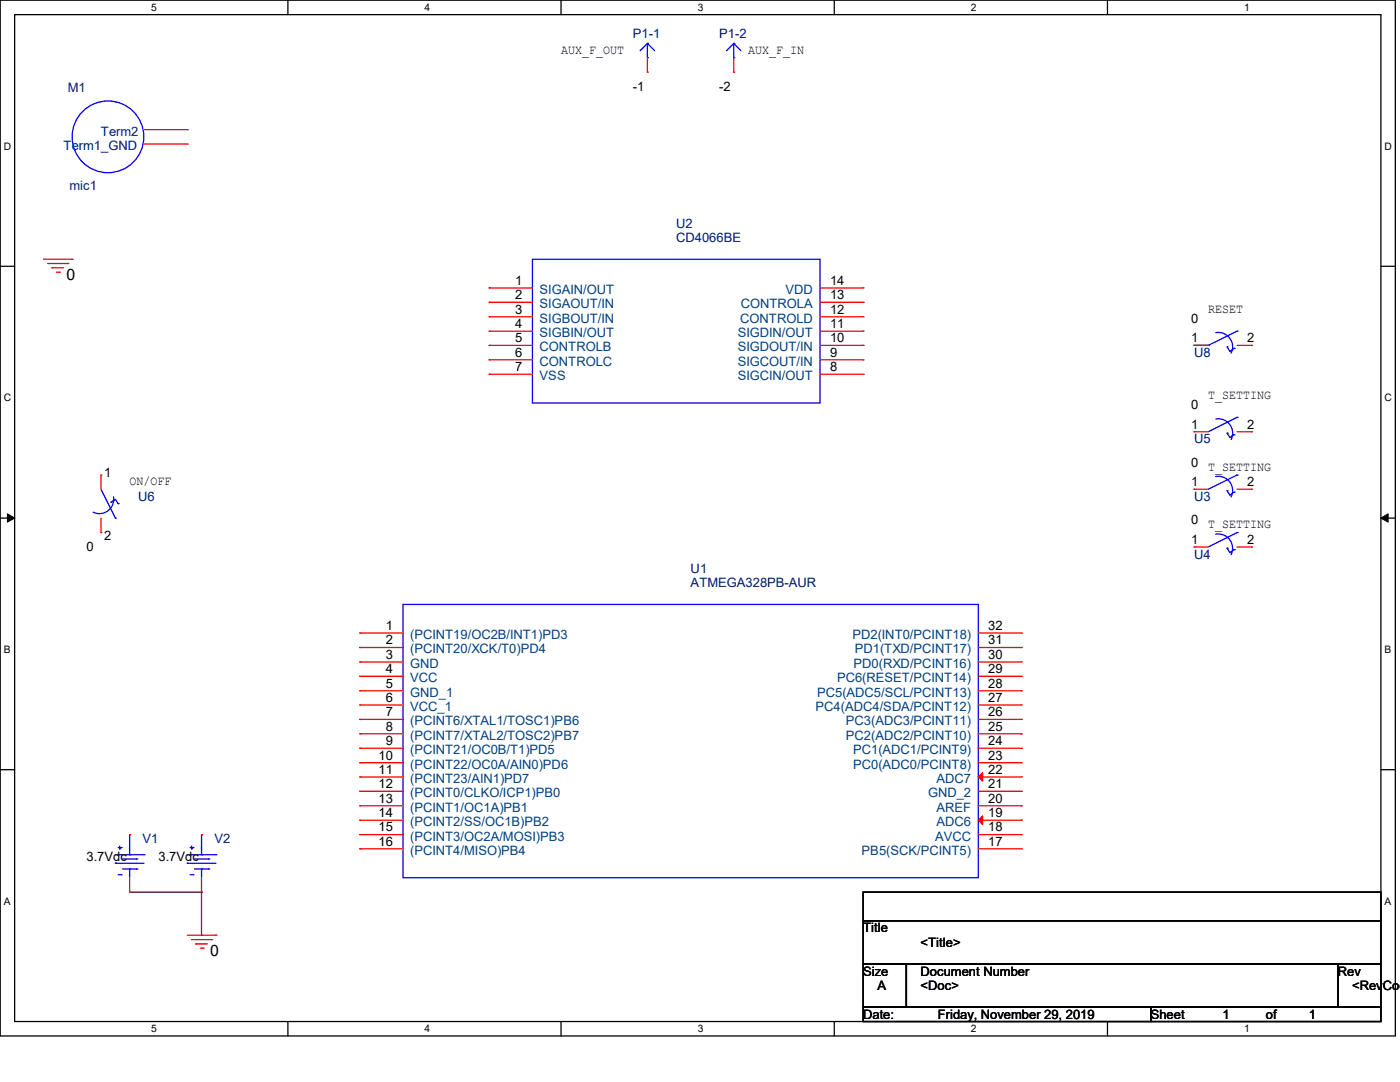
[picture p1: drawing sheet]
<svg xmlns="http://www.w3.org/2000/svg" width="279mm" height="216mm" viewBox="0 0 279 216" stroke-linecap="round" stroke-linejoin="round" font-family="sans-serif">
<path d="M0 0h278.5v206.7h-278.5zM2.9 2.9h272.7v200.9h-272.7z" fill="none" stroke="#000" stroke-width=".25"/>
<g fill="#fff">
<path d="M30.2 .3h1.1v2.3h-1.1z"/>
<path d="M30.2 204.1h1.1v2.3h-1.1z"/>
</g>
<path d="M57.4 0v2.9M57.4 203.8v2.9" fill="none" stroke="#000" stroke-width=".25"/>
<g fill="#fff">
<path d="M84.7 .3h1.1v2.3h-1.1z"/>
<path d="M84.7 204.1h1.1v2.3h-1.1z"/>
</g>
<path d="M112 0v2.9M112 203.8v2.9" fill="none" stroke="#000" stroke-width=".25"/>
<g fill="#fff">
<path d="M139.2 .3h1.1v2.3h-1.1z"/>
<path d="M139.2 204.1h1.1v2.3h-1.1z"/>
</g>
<path d="M166.5 0v2.9M166.5 203.8v2.9" fill="none" stroke="#000" stroke-width=".25"/>
<g fill="#fff">
<path d="M193.8 .3h1.1v2.3h-1.1z"/>
<path d="M193.8 204.1h1.1v2.3h-1.1z"/>
</g>
<path d="M221 0v2.9M221 203.8v2.9" fill="none" stroke="#000" stroke-width=".25"/>
<g fill="#fff">
<path d="M248.3 .3h1.1v2.3h-1.1z"/>
<path d="M248.3 204.1h1.1v2.3h-1.1z"/>
<path d="M.8 28h1.4v2.3h-1.4z"/>
<path d="M276.3 28h1.4v2.3h-1.4z"/>
<path d="M.8 78.2h1.4v2.3h-1.4z"/>
<path d="M276.3 78.2h1.4v2.3h-1.4z"/>
</g>
<path d="M0 53.1h2.9M275.6 53.1h2.9" fill="none" stroke="#000" stroke-width=".25"/>
<g fill="#fff">
<path d="M.8 128.5h1.3v2.2h-1.3z"/>
<path d="M276.3 128.5h1.3v2.2h-1.3z"/>
</g>
<path d="M0 103.4h2.9M275.6 103.4h2.9" fill="none" stroke="#000" stroke-width=".25"/>
<path d="M1.5 102.5l1.4 .9-1.4 .8zM275.6 103.4l1.4-.9v1.7z" fill="#000" stroke="#000" stroke-width=".2"/>
<g fill="#fff">
<path d="M.8 178.7h1.3v2.2h-1.3z"/>
<path d="M276.3 178.7h1.3v2.2h-1.3z"/>
</g>
<path d="M238.3 68.9h2.8M241.1 68.9h.1M0 153.6h2.9M275.6 153.6h2.9M172.3 178h103.3v5.7h-103.3zM172.3 183.7h103.3v8.7h-103.3zM172.3 192.4h8.6v8.6h-8.6zM180.9 192.4h86.1v8.6h-86.1zM267 192.4h8.6v8.6h-8.6zM172.3 201h57.4v2.8h-57.4zM229.7 201h45.9v2.8h-45.9z" fill="none" stroke="#000" stroke-width=".25"/>
<g fill="none" stroke="#f00" stroke-width=".25">
<path d="M129.2 14.4h.1M129.2 11.5v2.9M146.4 14.4h.1M146.4 11.5v2.9M28.7 28.7h8.7M28.7 25.9h8.7M37.4 28.7h.1M37.4 25.9h.1M8.7 51.7h5.7M9.5 52.6h4M10.4 53.4h.1M10.4 53.4h2.3"/>
<path d="M11.3 54.3h.5M11.8 54.3h.1M13.5 52.6h.1M14.4 51.7h.1M97.6 57.4h.1M97.6 57.4h8.7M163.7 57.4h8.6M172.3 57.4h.1M97.6 60.3h.1M97.6 63.2h.1M97.6 66.1h.1M97.6 68.9h.1"/>
<path d="M97.6 71.8h.1M97.6 74.7h.1M97.6 68.9h8.7M97.6 60.3h8.7M97.6 63.2h8.7M97.6 66.1h8.7M97.6 71.8h8.7M97.6 74.7h8.7M163.7 68.9h8.6M163.7 60.3h8.6M163.7 63.2h8.6M163.7 66.1h8.6"/>
<path d="M163.7 71.8h8.6M163.7 74.7h8.6M172.3 74.7h.1M172.3 71.8h.1M172.3 68.9h.1M172.3 66.1h.1M172.3 63.2h.1M172.3 60.3h.1M238.3 68.9h.1M238.3 68.9h2.8M246.9 68.9h2.9M249.8 68.9h.1"/>
<path d="M20.2 94.8h.1M20.2 94.8v2.8M238.3 86.1h.1M238.3 97.6h.1M238.3 86.1h2.8M238.3 97.6h2.8M246.9 86.1h2.9M246.9 97.6h2.9M249.8 86.1h.1M249.8 97.6h.1M20.2 106.3h.1M20.2 103.4v2.9"/>
<path d="M238.3 109.1h.1M238.3 109.1h2.8M246.9 109.1h2.9M249.8 109.1h.1M71.8 126.3h.1M71.8 129.2h.1M71.8 132.1h.1M71.8 135h.1M71.8 137.8h.1M71.8 126.3h8.6M71.8 129.2h8.6M71.8 132.1h8.6"/>
<path d="M71.8 135h8.6M71.8 137.8h8.6M195.2 126.3h8.6M195.2 129.2h8.6M195.2 132.1h8.6M195.2 135h8.6M195.2 137.8h8.6M203.8 137.8h.1M203.8 135h.1M203.8 132.1h.1M203.8 129.2h.1M203.8 126.3h.1"/>
<path d="M71.8 140.7h.1M71.8 143.6h.1M71.8 146.4h.1M71.8 149.3h.1M71.8 152.2h.1M71.8 155h.1M71.8 157.9h.1M71.8 140.7h8.6M71.8 143.6h8.6M71.8 146.4h8.6M71.8 149.3h8.6M71.8 152.2h8.6"/>
<path d="M71.8 155h8.6M71.8 157.9h8.6M195.2 140.7h8.6M195.2 143.6h8.6M195.2 146.4h8.6M195.2 149.3h8.6M195.2 152.2h8.6M195.2 155h8.6M195.2 157.9h8.6M203.8 157.9h.1M203.8 155h.1M203.8 152.2h.1"/>
<path d="M203.8 149.3h.1M203.8 146.4h.1M203.8 143.6h.1M203.8 140.7h.1M25.9 166.5h.1M25.9 178h.1M25.9 175.1v2.9M40.2 166.5h.1M40.2 178h.1M40.2 175.1v2.9M71.8 160.8h.1M71.8 163.7h.1"/>
<path d="M71.8 166.5h.1M71.8 169.4h.1M71.8 160.8h8.6M71.8 163.7h8.6M71.8 166.5h8.6M71.8 169.4h8.6M195.2 160.8h8.6M195.2 163.7h8.6M195.2 166.5h8.6M195.2 169.4h8.6M203.8 169.4h.1M203.8 166.5h.1"/>
<path d="M203.8 163.7h.1M203.8 160.8h.1M37.4 186.6h5.7M38.2 187.5h4M39.1 188.3h.1M39.1 188.3h2.3M40 189.2h.5M40.5 189.2h.1M42.2 187.5h.1M43.1 186.6h.1"/>
</g>
<g fill="none" stroke="#00f" stroke-width=".25">
<path d="M129.2 8.7h.1M129.2 11.5h.1M129.2 8.7l1.4 1.4M129.2 8.7l-1.4 1.4M129.2 8.7v2.8M146.4 8.7h.1M146.4 11.5h.1M146.4 8.7l1.5 1.4M146.4 8.7l-1.4 1.4M146.4 8.7v2.8M106.3 51.7h57.4v28.7h-57.4zM242.6 66.4a2.86 2.86 0 0 1 2.8 1.1 2.86 2.86 0 0 1 .3 3"/>
<path d="M244.9 69.2h.1M244.9 69.2l.5 .9 .9-.6M246.3 69.5h.1M246.9 66.1h.1M246.9 66.1l-5.8 2.8M20.2 97.6l2.8 5.8M22.6 99.1a2.86 2.86 0 0 1-1 2.8 2.86 2.86 0 0 1-3 .3M242.6 83.6a2.86 2.86 0 0 1 2.8 1.1 2.86 2.86 0 0 1 .3 3M242.6 95.1a2.86 2.86 0 0 1 2.8 1.1 2.86 2.86 0 0 1 .3 3M244.9 86.4h.1M244.9 97.9h.1M244.9 86.4l.5 .9 .9-.6"/>
<path d="M244.9 97.9l.5 .9 .9-.6M246.3 86.7h.1M246.3 98.2h.1M246.9 83.3h.1M246.9 94.8h.1M246.9 83.3l-5.8 2.8M246.9 94.8l-5.8 2.8M22.1 100.2h.1M22.1 100.2l.9-.5 .6 .8M23 103.4h.1M23.6 100.5h.1M242.6 106.6a2.86 2.86 0 0 1 2.8 1.1 2.86 2.86 0 0 1 .3 3"/>
<path d="M244.9 109.4h.1M244.9 109.4l.5 .9 .9-.6M246.3 109.7h.1M246.9 106.3h.1M246.9 106.3l-5.8 2.8M80.4 120.6h114.8v54.5h-114.8zM23 172.3h.1M23 172.3h5.7M23 170.6h5.7M23.6 169.1h.6M23.6 174.5h.6M23.9 169.4h.1"/>
<path d="M23.9 168.8v.6M24.2 169.1h.1M24.2 174.5h.1M24.5 171.4h2.8M24.5 173.4h2.8M25.9 170.6h.1M25.9 173.4h.1M25.9 166.5h.1M25.9 166.5v4.1M25.9 173.4v1.7M27.3 171.4h.1M27.3 173.4h.1"/>
<path d="M28.7 170.6h.1M37.4 172.3h.1M37.4 172.3h5.7M37.4 170.6h5.7M37.9 169.1h.6M37.9 174.5h.6M38.2 169.4h.1M38.2 168.8v.6M38.5 169.1h.1M38.5 174.5h.1M38.8 171.4h2.9M38.8 173.4h2.9"/>
<path d="M40.2 170.6h.1M40.2 173.4h.1M40.2 166.5h.1M40.2 166.5v4.1M40.2 173.4v1.7M41.7 171.4h.1M41.7 173.4h.1M43.1 170.6h.1"/>
<circle cx="21.5" cy="27.3" r="7.2"/>
</g>
<g fill="#f00" stroke="#f00" stroke-width=".25">
<path d="M196.1 162.8v1.7l-.9-.8z"/>
<path d="M195.2 155l.9-.8v1.7z"/>
</g>
<path d="M25.9 178h14.3M40.2 178h.1M40.2 178v8.6M40.2 186.6h.1" fill="none" stroke="#800040" stroke-width=".25"/>
<g font-size="3.1">
<text x="13.2" y="56">0</text>
<text x="42" y="190.8">0</text>
</g>
<g font-size="2.6">
<text x="112" y="10.8">AUX_F_OUT</text>
<text x="149.3" y="10.8">AUX_F_IN</text>
<text x="126.3" y="18.2">-1</text>
<text x="143.6" y="18.2">-2</text>
<text x="102.8" y="56.8">1</text>
<text x="102.8" y="59.7">2</text>
<text x="165.6" y="59.7">13</text>
<text x="165.6" y="56.8">14</text>
<text x="102.8" y="62.6">3</text>
<text x="102.8" y="65.4">4</text>
<text x="165.6" y="65.4">11</text>
<text x="165.6" y="62.6">12</text>
<text x="237.7" y="64.4">0</text>
<text x="241.1" y="62.4">RESET</text>
<text x="102.8" y="68.3">5</text>
<text x="102.8" y="71.2">6</text>
<text x="165.6" y="71.2">9</text>
<text x="165.6" y="68.3">10</text>
<text x="237.7" y="68.3">1</text>
<text x="248.9" y="68.3">2</text>
<text x="102.8" y="74">7</text>
<text x="165.6" y="74">8</text>
<text x="237.7" y="81.6">0</text>
<text x="241.1" y="79.6">T_SETTING</text>
<text x="237.7" y="85.5">1</text>
<text x="248.9" y="85.5">2</text>
<text x="20.8" y="95.1">1</text>
<text x="237.7" y="93.1">0</text>
<text x="241.1" y="94">T_SETTING</text>
<text x="25.9" y="96.9">ON/OFF</text>
<text x="237.7" y="97">1</text>
<text x="248.9" y="97">2</text>
<text x="20.8" y="107.7">2</text>
<text x="237.7" y="104.6">0</text>
<text x="241.1" y="105.5">T_SETTING</text>
<text x="17.3" y="110">0</text>
<text x="237.7" y="108.5">1</text>
<text x="248.9" y="108.5">2</text>
<text x="77" y="125.7">1</text>
<text x="197.2" y="125.7">32</text>
<text x="77" y="128.6">2</text>
<text x="77" y="131.4">3</text>
<text x="197.2" y="131.4">30</text>
<text x="197.2" y="128.6">31</text>
<text x="77" y="134.3">4</text>
<text x="77" y="137.2">5</text>
<text x="197.2" y="137.2">28</text>
<text x="197.2" y="134.3">29</text>
<text x="77" y="140">6</text>
<text x="77" y="142.9">7</text>
<text x="197.2" y="142.9">26</text>
<text x="197.2" y="140">27</text>
<text x="77" y="145.8">8</text>
<text x="77" y="148.7">9</text>
<text x="197.2" y="148.7">24</text>
<text x="197.2" y="145.8">25</text>
<text x="75.6" y="151.6">10</text>
<text x="75.6" y="154.4">11</text>
<text x="197.2" y="154.4">22</text>
<text x="197.2" y="151.6">23</text>
<text x="75.6" y="157.3">12</text>
<text x="75.6" y="160.1">13</text>
<text x="197.2" y="160.1">20</text>
<text x="197.2" y="157.3">21</text>
<text x="75.6" y="163">14</text>
<text x="75.6" y="165.9">15</text>
<text x="197.2" y="165.9">18</text>
<text x="197.2" y="163">19</text>
<text x="17.3" y="171.7">3.7Vdc</text>
<text x="31.6" y="171.7">3.7Vdc</text>
<text x="75.6" y="168.7">16</text>
<text x="197.2" y="168.7">17</text>
<text x="172.3" y="186.1">Title</text>
<text x="183.7" y="188.9">&lt;Title&gt;</text>
<text x="172.3" y="194.7">Size</text>
<text x="175.1" y="197.6">A</text>
<text x="183.7" y="194.7">Document Number</text>
<text x="183.7" y="197.6">&lt;Doc&gt;</text>
<text x="267" y="194.7">Rev</text>
<text x="269.8" y="197.6">&lt;RevCod</text>
<text x="172.3" y="203.3">Date:</text>
<text x="187.2" y="203.3">Friday, November 29, 2019</text>
<text x="229.7" y="203.3">Sheet</text>
<text x="244" y="203.3">1</text>
<text x="252.6" y="203.3">of</text>
<text x="261.2" y="203.3">1</text>
</g>
<g font-size="2.6" fill="#000080">
<text x="126.3" y="7.5">P1-1</text>
<text x="143.6" y="7.5">P1-2</text>
<text x="13.5" y="18.5">M1</text>
<text x="12.7" y="29.9">Term1_GND</text>
<text x="20.2" y="27.1">Term2</text>
<text x="13.8" y="38">mic1</text>
<text x="135" y="45.4">U2</text>
<text x="135" y="48.3">CD4066BE</text>
<text x="238.3" y="71.2">U8</text>
<text x="238.3" y="88.5">U5</text>
<text x="27.6" y="99.9">U6</text>
<text x="238.3" y="99.9">U3</text>
<text x="238.3" y="111.5">U4</text>
<text x="137.8" y="114.3">U1</text>
<text x="137.8" y="117.2">ATMEGA328PB-AUR</text>
<text x="28.4" y="168.3">V1</text>
<text x="42.8" y="168.3">V2</text>
</g>
<g font-size="2.6" fill="#004080">
<text x="107.7" y="58.6">SIGAIN/OUT</text>
<text x="156.8" y="58.6">VDD</text>
<text x="107.7" y="61.5">SIGAOUT/IN</text>
<text x="107.7" y="64.4">SIGBOUT/IN</text>
<text x="147.7" y="64.4">CONTROLD</text>
<text x="147.9" y="61.5">CONTROLA</text>
<text x="107.7" y="67.3">SIGBIN/OUT</text>
<text x="107.7" y="70.1">CONTROLB</text>
<text x="147.2" y="70.1">SIGDOUT/IN</text>
<text x="147.2" y="67.3">SIGDIN/OUT</text>
<text x="107.7" y="73">CONTROLC</text>
<text x="107.7" y="75.9">VSS</text>
<text x="147.2" y="75.9">SIGCIN/OUT</text>
<text x="147.2" y="73">SIGCOUT/IN</text>
<text x="81.9" y="127.5">(PCINT19/OC2B/INT1)PD3</text>
<text x="81.9" y="130.4">(PCINT20/XCK/T0)PD4</text>
<text x="170.1" y="127.5">PD2(INT0/PCINT18)</text>
<text x="170.6" y="130.4">PD1(TXD/PCINT17)</text>
<text x="81.9" y="133.3">GND</text>
<text x="81.9" y="136.1">VCC</text>
<text x="167" y="136.1">PC6(RESET/PCINT14)</text>
<text x="170.3" y="133.3">PD0(RXD/PCINT16)</text>
<text x="81.9" y="139">GND_1</text>
<text x="81.9" y="141.9">VCC_1</text>
<text x="162.8" y="141.9">PC4(ADC4/SDA/PCINT12)</text>
<text x="163.1" y="139">PC5(ADC5/SCL/PCINT13)</text>
<text x="81.9" y="144.7">(PCINT6/XTAL1/TOSC1)PB6</text>
<text x="81.9" y="147.6">(PCINT7/XTAL2/TOSC2)PB7</text>
<text x="168.8" y="147.6">PC2(ADC2/PCINT10)</text>
<text x="168.8" y="144.7">PC3(ADC3/PCINT11)</text>
<text x="81.9" y="150.5">(PCINT21/OC0B/T1)PD5</text>
<text x="81.9" y="153.4">(PCINT22/OC0A/AIN0)PD6</text>
<text x="170.3" y="153.4">PC0(ADC0/PCINT8)</text>
<text x="170.3" y="150.5">PC1(ADC1/PCINT9)</text>
<text x="81.9" y="156.2">(PCINT23/AIN1)PD7</text>
<text x="81.9" y="159.1">(PCINT0/CLKO/ICP1)PB0</text>
<text x="81.9" y="162">(PCINT1/OC1A)PB1</text>
<text x="185.2" y="159.1">GND_2</text>
<text x="186.9" y="162">AREF</text>
<text x="186.9" y="156.2">ADC7</text>
<text x="81.9" y="164.8">(PCINT2/SS/OC1B)PB2</text>
<text x="81.9" y="167.7">(PCINT3/OC2A/MOSI)PB3</text>
<text x="186.6" y="167.7">AVCC</text>
<text x="186.9" y="164.8">ADC6</text>
<text x="81.9" y="170.6">(PCINT4/MISO)PB4</text>
<text x="172" y="170.6">PB5(SCK/PCINT5)</text>
</g>
<g font-size="2.1">
<text x="30.2" y="2.2">5</text>
<text x="84.7" y="2.2">4</text>
<text x="139.2" y="2.2">3</text>
<text x="193.8" y="2.2">2</text>
<text x="248.3" y="2.2">1</text>
<text x=".8" y="29.8">D</text>
<text x="276.3" y="29.8">D</text>
<text x=".8" y="80.1">C</text>
<text x="276.3" y="80.1">C</text>
<text x=".8" y="130.3">B</text>
<text x="276.3" y="130.3">B</text>
<text x=".8" y="180.5">A</text>
<text x="276.3" y="180.5">A</text>
<text x="30.2" y="206">5</text>
<text x="84.7" y="206">4</text>
<text x="139.2" y="206">3</text>
<text x="193.8" y="206">2</text>
<text x="248.3" y="206">1</text>
</g>
</svg>
